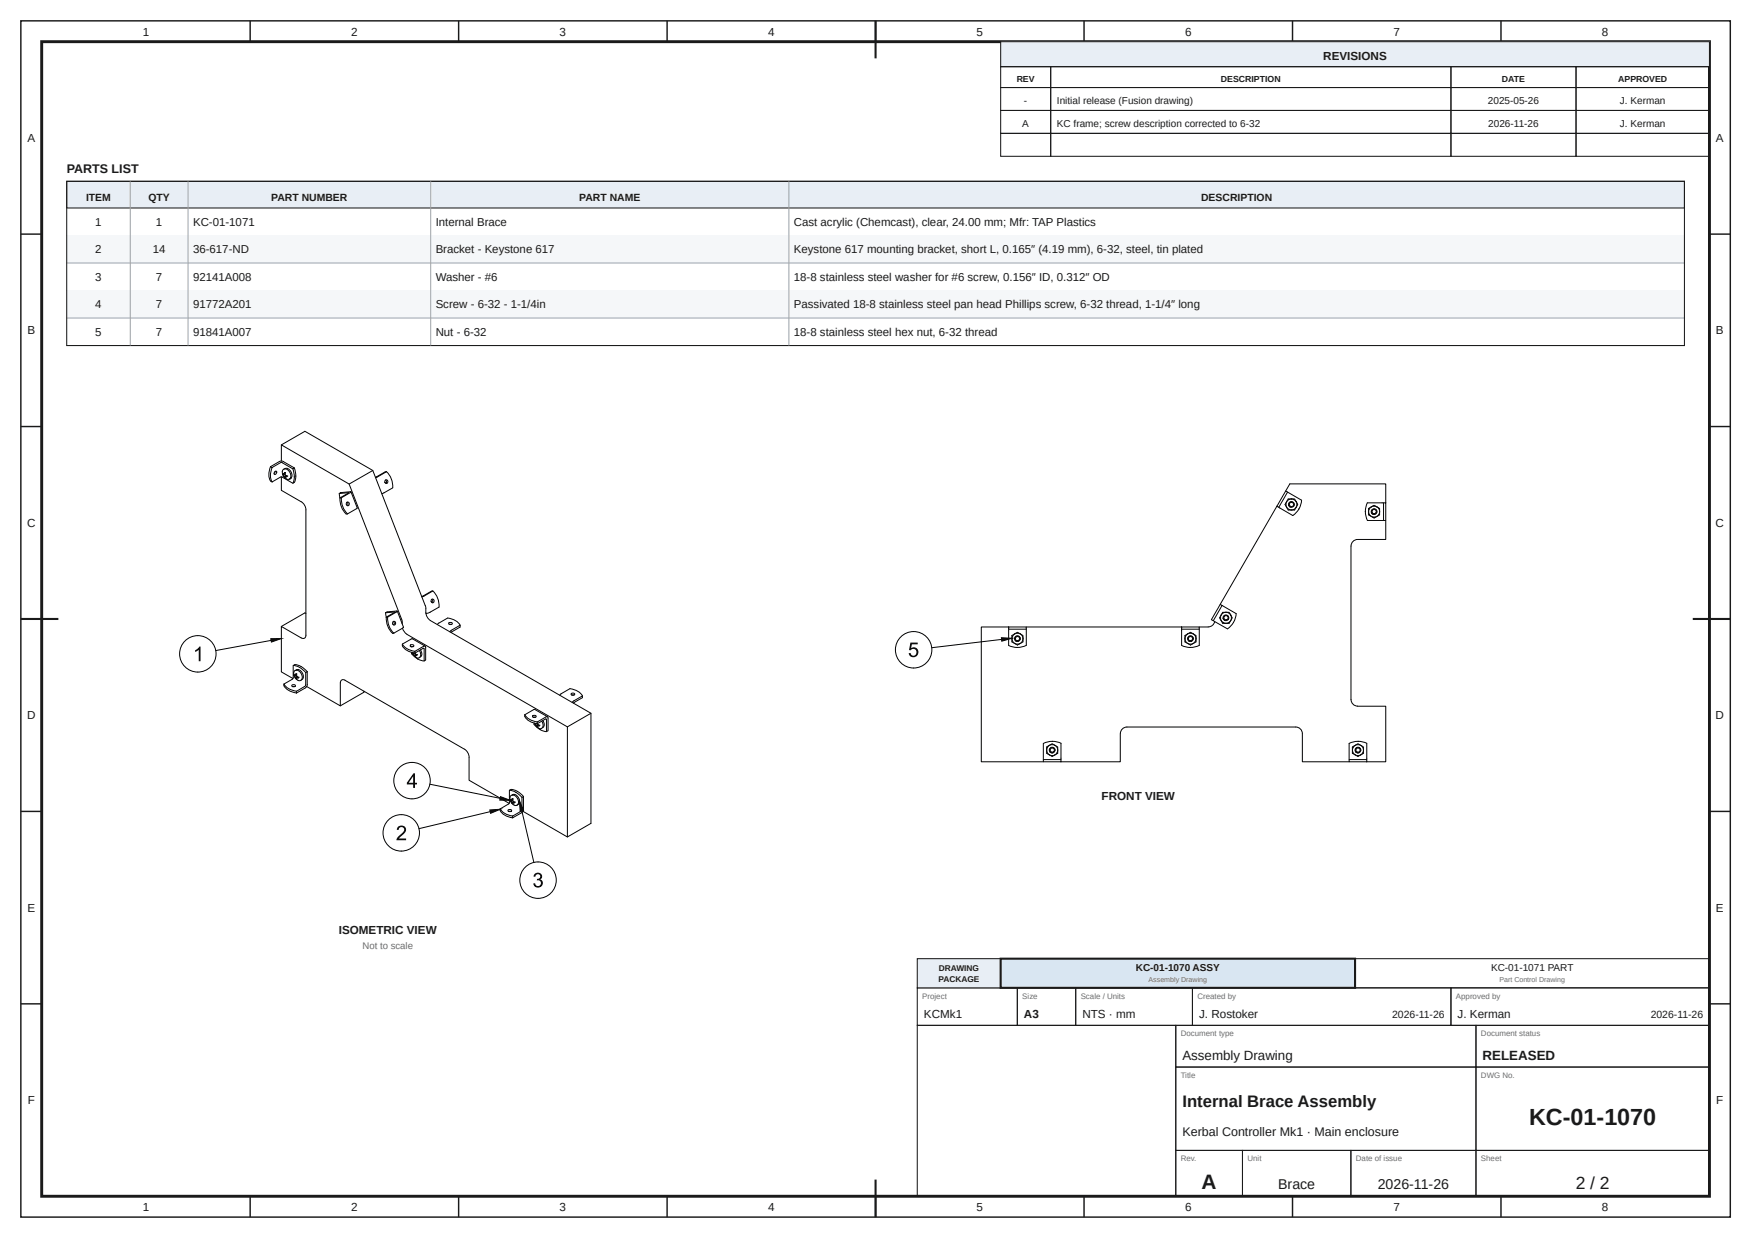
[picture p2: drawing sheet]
<svg xmlns="http://www.w3.org/2000/svg" width="420mm" height="297mm" viewBox="0 0 420 297" stroke-linecap="round" stroke-linejoin="round" font-family="sans-serif">
<g fill="none" stroke="#1a1a1a" stroke-width=".35">
<path d="M5 5h410v287h-410zM60 5v5M110 5v5M160 5v5M210 5v5M260 5v5M310 5v5M360 5v5M5 56.2h5M410 56.2h5M5 102.3h5M410 102.3h5"/>
<path d="M5 148.5h5M410 148.5h5M5 194.7h5M410 194.7h5M5 240.8h5M410 240.8h5M60 287v5M110 287v5M160 287v5M210 287v5M260 287v5M310 287v5"/>
<path d="M360 287v5"/>
</g>
<path d="M10 10h400v277h-400z" fill="none" stroke="#1a1a1a" stroke-width=".7" stroke-linecap="butt"/>
<path d="M210 5v9M5 148.5h9M406 148.5h9M210 283v9" fill="none" stroke="#1a1a1a" stroke-width=".5"/>
<path d="M240 10h170v6h-170z" fill="#e8eef5"/>
<g fill="none" stroke="#1a1a1a" stroke-width=".25">
<path d="M240 10h170v6h-170zM240 16h12v5h-12zM252 16h96v5h-96zM348 16h30v5h-30zM378 16h32v5h-32zM240 21h12v5.5h-12zM240 26.5h12v5.5h-12zM240 32h12v5.5h-12zM252 21h96v5.5h-96zM252 26.5h96v5.5h-96zM252 32h96v5.5h-96zM348 21h30v5.5h-30z"/>
<path d="M348 26.5h30v5.5h-30zM348 32h30v5.5h-30zM378 21h32v5.5h-32zM378 26.5h32v5.5h-32zM378 32h32v5.5h-32zM220 237h24v9h-24zM244 237h14v9h-14zM258 237h28v9h-28zM286 237h62v9h-62zM348 237h62v9h-62zM220 246h62v41h-62zM282 246h72v10h-72z"/>
<path d="M282 256h72v20h-72zM354 246h56v10h-56zM354 256h56v20h-56zM282 276h16v11h-16zM298 276h26v11h-26zM324 276h30v11h-30zM354 276h56v11h-56z"/>
</g>
<path d="M220 230h20v7h-20z" fill="#e8eef5"/>
<path d="M220 230h20v7h-20z" fill="none" stroke="#1a1a1a" stroke-width=".25"/>
<path d="M240 230h85v7h-85z" fill="#d9e6f2"/>
<path d="M240 230h85v7h-85z" fill="none" stroke="#1a1a1a" stroke-width=".5"/>
<path d="M325 230h85v7h-85z" fill="none" stroke="#1a1a1a" stroke-width=".25"/>
<path d="M16 43.5h388v6.4h-388z" fill="#e8eef5"/>
<path d="M16 43.5h388v6.4h-388z" fill="none" stroke="#1a1a1a" stroke-width=".25"/>
<path d="M16 56.5h388" fill="none" stroke="#9aa3ad" stroke-width=".24"/>
<path d="M16 56.5h388v6.6h-388z" fill="#f5f7f9"/>
<path d="M16 63.1h388M16 69.7h388" fill="none" stroke="#9aa3ad" stroke-width=".24"/>
<path d="M16 69.7h388v6.6h-388z" fill="#f5f7f9"/>
<path d="M31.2 43.5v39.4M45.1 43.5v39.4M103.3 43.5v39.4M189.2 43.5v39.4M16 76.3h388M16 82.9h388" fill="none" stroke="#9aa3ad" stroke-width=".24"/>
<path d="M16 43.5h388v39.4h-388z" fill="none" stroke="#1a1a1a" stroke-width=".25"/>
<g fill="none" stroke="#000" stroke-width=".24">
<path d="M64.9 112l.3 .2M64.9 111.9l-.2 .7a2.56 2.56 0 0 0 .6 3M65.3 112.2l-.4 1.3a2.99 2.99 0 0 0 .4 2.1M65.9 113.2l.3-.2 .2 .2-.2 .5-.3 .1-.2-.2zM66 113.1l-.3 .5M67 110.7l-2.1 1.3M67 110.7l.7-.1 2.9 1.7-.4 .2-2.5-1.5M67.2 111l-2 1.2M67.2 114.5l-1.9 1.1M67.3 114.5l.3-.1 2.6 1.5 .4-.2M67.3 111h.4M67.5 110.6v-3.9l16.2 9.4 12.6 32.4 .2 .8"/>
<path d="M67.5 114.4v3.2l4.7 2.8a2.33 2.33 0 0 1 1.2 1.9v30.1M67.5 106.7l5.6-3.2 16.3 9.4M67.8 113.6h.1M67.8 113.6v.2M67.8 113.8h.1M67.8 113.6l.1 .1M67.8 113.8l.4 .7M67.9 113.7v.1M68 113.7h.1M68 112.6l.4-.1 .5 .1 .6 .8 .3 .9-.2 .4-.3 .3a1.51 1.51 0 0 1-1.6-2zM68.2 114.5h.1M68.2 113.4l-.2 .4"/>
<path d="M68.2 113.4h.1M68.2 113.7h.1M68.2 113.4l.1 .3M68.3 112.5h.1M68.3 113.7h.1M68.3 113.7v.1M68.3 113.7l.1 .2M68.4 113.7l-.3 .1M68.4 113.9l.1 .2M68.4 114.6h.1M68.4 112.4l-.1 .1M68.4 112.4a1.52 1.52 0 0 1 1.4 2.3l-.2 .1"/>
<path d="M68.5 114.1h.1M68.5 114.1l.3 .1M68.5 114.2h.1M68.6 114.1v.1M68.6 114.1l-.2 .2M68.8 114.2h.1M68.8 114.4l-.4-.1v.3l-.1-.1M68.8 114.2v.2M69.4 114.9h.1M69.6 114.8h.1M70.2 112.5a4.5 4.5 0 0 1 .1 3.4M70.6 112.3a4.5 4.5 0 0 1 0 3.4"/>
<path d="M81.4 118.4l.1 1M81.5 119.5l.1 1.2 .4 1.2 1 1.4M81.9 119.4l-.4 .1M81.9 119.4l.2 1.9 .5 1.1 .8 .9M83.6 118.2l-2.1 1.3M83.7 116.1l5.7-3.2 12.6 32.4 .1 .7M84 118.2l-2.1 1.2M84 118l-2.3 .2-.3 .2 2.1-.2M84.1 118h.1l-.2 .2M84.2 118l1.5 3.8-2.3 1.5M92.5 115.2l.2 .4-.2 .4M92.7 113.2l-2.7 1.3"/>
<path d="M92.7 113.2l-2.6 1.4M92.7 113.2l.7 .9 .6 1.1 .2 1.8-2.6 1.5M308.4 117.8l.4 .3-2.1 3.6-.5-.2zM308.4 117.8l1-1.7h23v4.5M308.8 118.1l3.4 1.9a4.8 4.8 0 0 1-2.1 3.7l-3.4-2M309.7 119.7h.8l.4 .7M309.7 119.7h-.7l-.6 1a1.12 1.12 0 0 0 .4 1.3l.2 .4h1.5l.5-1a.39 .39 0 0 0 0-.7l-.1-.3M309.7 119.7a1.32 1.32 0 0 0-1.3 1.6 1.32 1.32 0 0 0 1.8 1 1.32 1.32 0 0 0 .7-1.9M309.7 119.7l.7 .2 .5 .5M83.2 120.5l.3 .4-.2 .4M83.4 123.3h-.4M306.2 121.5l-13.5 23.5"/>
<path d="M309.1 121.2l.3 .4M309.4 121.5a.62 .62 0 0 1 0-.9 .62 .62 0 0 1 .9 0 .62 .62 0 0 1-.1 .9l-.4 .2-.4-.1M309.4 121.4l.1 .1M309.4 121.5a.52 .52 0 0 1 0-.9 .52 .52 0 0 1 .8 .2 .52 .52 0 0 1-.3 .7M309.5 121.5h.4M310.2 121.5a.68 .68 0 0 0 .1-1 .68 .68 0 0 0-1.1 .1 .68 .68 0 0 0 .3 1l.4-.1M325.6 129.4a1.61 1.61 0 0 0-1.6 1.6v36.8a1.58 1.58 0 0 0 1.6 1.6M328.2 122l1-.6a1.12 1.12 0 0 1 1.3 .4l.4 .2v1.5l-1 .6a1.09 1.09 0 0 1-1.3-.4l-.4-.2zM329.1 123.2l.5 .2M329.5 123.3a.61 .61 0 0 1-.5-.8 .61 .61 0 0 1 .8-.4 .61 .61 0 0 1 .4 .8l-.2 .4-.4 .2M329.6 123.3h-.1M329.9 123.1l-.3 .2"/>
<path d="M330 123.1h-.1M330 123.1a.61 .61 0 0 1-.9 .1M330 123.1a.52 .52 0 0 0-.2-.8 .52 .52 0 0 0-.7 .3 .52 .52 0 0 0 .4 .7M330.2 122.9a.69 .69 0 0 0-.8-.8 .69 .69 0 0 0-.3 1.1M331.8 120.6h.6v4.3h-.6zM331.8 120.6h-3.9a4.7 4.7 0 0 0 .1 4.3h3.8M332.4 124.9v4.5h-6.8M64.9 153.2h2.6l-2.4 .8zM65 153.6l-13.2 2.5M70.3 159.7a4.6 4.6 0 0 1 3 1.7M73.4 147.2l-.3-.2-5.6 3.3M73.4 152.4a.69 .69 0 0 1-.4 .7 .69 .69 0 0 1-.8-.1l-4.7-2.7v10.9l2.8 1.6"/>
<path d="M92.5 147v.2a8.6 8.6 0 0 0 1.2 4.3l.4 .4h.3M93 148l.1 1.3 .3 1.2 1.1 1.4M94.3 149.1l.3 .4-.2 .4M94.4 151.9l2.1-1.2 .6 1 .5 .4M94.7 146.8l-2.2 .2 .3-.2 2.5-.2-2.3 1.5M94.7 146.8l-2.1 1.3h.4M95.3 146.6l1.5 3.9M96.5 149.3v.4M96.5 155v-.5l2.3-1.3 3.2 1.8M96.5 155a3.8 3.8 0 0 0 3 1.7M96.5 154.5a3.8 3.8 0 0 0 3 1.8M96.8 150.5l-.2 .2"/>
<path d="M97.6 152.2l38.5 22.2v26.4l-10.7-6.2M98.5 154.7h.4l.4 .3-.6 .2-.3-.2zM98.5 155.2h.6M98.7 155.1v.1M98.7 156.5v.4M98.7 156.9a4.3 4.3 0 0 0 3 1.7M98.9 156.6a1.74 1.74 0 0 0 1 1.2M98.9 156.6h.1M99 156.6h.1M99 156.7l.1 .1M99.1 156.8l.2 .4M99.3 157.2l.1 .2"/>
<path d="M99.4 157.4h.1M99.4 157.4l.1 .1M99.5 156.7v.1M99.5 156.8v.1M99.5 157.4h.1M99.5 156.3v.4M99.6 156.9l.1 .1M99.6 157.2h.1M99.7 156.9v.1M99.7 157h.1M99.7 157.2h.3M99.9 157.1h.1"/>
<path d="M100 157.2h-.1M100 157h-.3l-.2 .2v.3M100 157.1v.1M100.6 156.1l.3 .8-.1 .6-.4 .4-.6-.1M100.8 155.9l.4 1-.3 .6M100.9 157.6h-.2M101.7 155.7l-.2-.2-2 1.2M101.7 155.7v2.9l.4-.2-.1-3.3-.4-.1-2.1 1.3M102.1 146v1M102.1 147l.3 .8 .9 1.1 38.4 22.2-5.6 3.3M102.3 147.2h-.1M103.6 143.8l.2 .4-.2 .4"/>
<path d="M103.8 141.8l-2.7 1.3M103.8 141.8l-2.6 1.4M103.8 141.8l.8 .9 .5 1.1 .2 1.8-2.1 1.3-.9 .3M105.2 149.5l-.3 .3M107.3 148.3l-2.1 1.2M107.4 148.3l.7 .1a3.6 3.6 0 0 1 2.2 1.6M107.7 149.4l.5-.1 .3 .4-.6 .1-.3-.1zM107.8 149.8h.5M110.3 150l-2.4 1.6M110.3 150v.4l-2.1 1.3M240.2 153l2.5 .1-2.4 .7zM240.2 153.4l-16.7 2"/>
<path d="M241.9 150.4h4.2v.5h-4.2zM241.9 150.4h-6.5v32.4h14.8M241.9 150.9v3.9M243.4 152.1l.3-.2a.39 .39 0 0 1 .7 0l.3 .2M243.4 152.1l-.7 .4v1.5l1 .5a1.04 1.04 0 0 0 1.3-.3l.3-.2v-1.5l-.6-.4M243.6 153.7a.65 .65 0 0 0 1 0 .65 .65 0 0 0-.2-.9 .65 .65 0 0 0-.9 .3 .53 .53 0 0 0 .5 .6M244.4 153.6l-.4 .1M244.4 153.5v.1M244.4 153.6a.52 .52 0 0 0-.1-.8 .52 .52 0 0 0-.8 .3 .52 .52 0 0 0 .5 .6M244.7 152.1a1.32 1.32 0 0 1 .4 2 1.32 1.32 0 0 1-2.1 0 1.32 1.32 0 0 1 .4-2M244.7 152.1l-.7-.2-.6 .2M244.7 153.4a.68 .68 0 0 0-.5-.9 .68 .68 0 0 0-.8 .6 .68 .68 0 0 0 .7 .7l.3-.2"/>
<path d="M246.1 150.9v3.9a4.9 4.9 0 0 1-4.2 .1M246.1 150.4h37.3M283.4 150.4h4.2v.5h-4.2zM283.4 150.9v3.9M284.9 152.1l.3-.2a.39 .39 0 0 1 .7 0l.3 .2M284.9 152.1l-.7 .4v1.5l1 .5a1.02 1.02 0 0 0 1.3-.3l.4-.2v-1.5l-.7-.4M285 153.7a.56 .56 0 0 0 .9-.2 .56 .56 0 0 0-.6-.8 .52 .52 0 0 0-.3 .6 .52 .52 0 0 0 .5 .4M285 153.7a.65 .65 0 0 0 1.1 .1 .65 .65 0 0 0-.2-1 .65 .65 0 0 0-1 .4l.2 .4 .4 .1M285.9 153.6l-.4 .1M286.2 152.1l-.7-.2-.6 .2M286.2 152.1a1.32 1.32 0 0 1 .3 2 1.32 1.32 0 0 1-2 0 1.32 1.32 0 0 1 .4-2M286.2 153.4a.69 .69 0 0 0-.9-.8 .69 .69 0 0 0-.3 1.1"/>
<path d="M287.6 150.9l.1 3.9a4.9 4.9 0 0 1-4.3 .1M287.6 150.4h2.2M291 148.9l3.4 2 1.4-1.6M291.3 149.1a1.58 1.58 0 0 1-1.5 1.3M292.7 145l.4 .3-2.1 3.6-.5-.2zM293.1 145.3l3.4 1.9M293.4 148.4a.65 .65 0 0 0 .8 .6 .65 .65 0 0 0 .4-1 .65 .65 0 0 0-1.1-.1v.4l.2 .4M293.7 148.6l.1 .1M293.7 148.6a.52 .52 0 0 1 0-.8 .52 .52 0 0 1 .8 .1 .52 .52 0 0 1-.3 .8M293.8 148.7h.4M294 146.9h.8l.4 .7M294 146.9h-.7l-.6 1a1.09 1.09 0 0 0 .4 1.3l.2 .4h1.5l.6-1a.42 .42 0 0 0 0-.7l-.2-.3"/>
<path d="M294 146.9l.7 .2 .5 .4M294 146.9a1.32 1.32 0 0 0-1.3 1.5 1.32 1.32 0 0 0 1.8 1.1 1.32 1.32 0 0 0 .7-2M294.5 148.7a.67 .67 0 0 0 0-1 .67 .67 0 0 0-1 .1 .67 .67 0 0 0 .3 1l.4-.1M295.8 149.3h.1M296.5 147.2l-.6 2.1M68.1 164.1a2.62 2.62 0 0 0 2.3 2l.7 .2M68.1 164.1a3.9 3.9 0 0 0 3 1.7M70.1 164.3h.4l.4 .3-.6 .2-.3-.2zM70.1 164.7h.6M70.5 161.9v.1M70.6 162.1h.1M70.6 161.9h.1"/>
<path d="M70.6 162.1l.1 .1M70.6 161.9l.2 .2M70.7 162.2l.1 .2M70.7 162h.1M70.8 162.4v.1M70.8 162.5l.3 .4M70.8 162v.1M70.9 161.9l.1-.3 .1 .4M70.9 161.9l-.1 .1M71 162.8h.1M71 161.7h.1M71 162h.1"/>
<path d="M71 160.8h.1M71 160.8a1.35 1.35 0 0 1 1.8 1.4 .76 .76 0 0 1-.5 .9M71 162l-.2 .1M71.1 162.7h.1M71.1 162l.2 .4M71.1 162.7v.2M71.1 161.7v.1M71.1 162.9h.1M71.1 165.9v.4M71.1 162.6v.1M71.2 162.4h.1M71.3 162.6h.1"/>
<path d="M71.3 162.5h.1M71.3 162.6h-.2M71.3 162.4v.1M71.4 163.2h.7M71.5 163.2a1.45 1.45 0 0 1-.9-2.2l.6-.2 .8 .4 .5 1.1v.5l-.3 .4M71.5 162.5h.1M71.5 162.7h.1M71.6 162.5v.1h-.3M71.6 162.5l-.3-.1-.2 .2M72.1 163.2h.1M73.2 165l-2.1 1.3M73.5 164.7l8.1 4.6v-5.5a.7 .7 0 0 1 .4-.7 .7 .7 0 0 1 .8 .1l28.6 16.5"/>
<path d="M73.7 161.2l-.4 .2v3l-2.2 1.5M73.7 161.2v3l-.5 .8M73.7 161.1a4.4 4.4 0 0 0-3-1.6l-.4 .2v3l-2.2 1.4M87.3 165.8v.3l-5.7 3.2M111.4 179.7l.7 .7 .4 .8v6l9.6 5.5M125.9 171.5a2.59 2.59 0 0 0 2.3 2l.7 .1M125.9 171.5l2.3-1.3 3.1 1.7M125.9 171.5a3.9 3.9 0 0 0 3 1.7M127.8 171.7l.5-.1 .3 .3-.6 .2-.3-.2zM127.9 172.1h.5M128.1 173.5v.3l1.5 1.2M128.1 172.1h.1"/>
<path d="M128.3 173.5v.1M128.3 173.6h.1M128.3 173.6l.3 .4M128.6 174l.1 .3M128.7 174.3h.1M128.8 174.3l.1 .1M128.8 174.2v.1M128.8 173.6l.2 .3M128.8 173.2l2.2-1.2h.4v3.3l-.3 .2-.1-3-2.2 1.1M128.8 173.2v.4M128.9 174.1l.4 .1M128.9 174.4h.1"/>
<path d="M128.9 174.1v.3M129 173.9l.1 .1M129 173.9h.1M129 174h.1M129.1 173.9l.2 .1M129.1 173.9l-.2 .2M129.3 174h.1M129.3 174.2h.1M129.3 174v.2M129.5 175l1.6 .5M129.9 173l.3 .7v.6l-.2 .4-.6 .1a1.44 1.44 0 0 1-1.2-1.3M130.2 172.9a1.16 1.16 0 0 1-.1 1.7"/>
<path d="M134.6 166.4l2.1-1.2 .7 .2a3.6 3.6 0 0 1 2.3 1.5M134.6 166.4l-.3 .4M137.1 166.4h.6l.1 .2-.3 .2-.4-.1zM137.1 166.8h.6M137.7 168.5l-.2 .2M139.7 167l-2.5 1.5M139.7 167v.4l-2 1.1M141.7 171.1v26.4l-5.6 3.3M250.2 178.4v3.8M250.3 178.4a4.9 4.9 0 0 1 4.2-.1v3.9M251.7 178.8l.3-.2a.39 .39 0 0 1 .7 0l.3 .2M251.7 178.8l-.7 .4v1.5l1 .6a1.02 1.02 0 0 0 1.3-.4l.4-.2v-1.5l-.7-.4"/>
<path d="M253 178.8a1.32 1.32 0 0 1 .4 2 1.32 1.32 0 0 1-2.1 0 1.32 1.32 0 0 1 .4-2M253 178.8l-.6-.2-.7 .2M323.6 178.4v3.8M323.6 178.4a4.9 4.9 0 0 1 4.2-.1v3.9M325 178.8l.3-.2a.39 .39 0 0 1 .7 0l.3 .2M325 178.8l-.6 .4v1.5l.9 .6a1.04 1.04 0 0 0 1.4-.4l.3-.2v-1.5l-.7-.4M325.6 169.4h6.8v13.4h-4.6M326.4 178.8l-.7-.2-.7 .2M326.4 178.8a1.32 1.32 0 0 1 .3 2 1.32 1.32 0 0 1-2 0 1.32 1.32 0 0 1 .3-2M103.1 188.1l16.9 3.4M117.5 194.3l2.5-.1-2.3 .9zM117.6 194.7l-17.1 4.1"/>
<path d="M120 194.1a3.9 3.9 0 0 0 3 1.7M120 194.5a3.9 3.9 0 0 0 3 1.7M120 191.1l2.4 .9h-2.5zM122 194.3h.6l.1 .2-.3 .2-.4-.1zM122 194.7h.5M122.2 189.6l1.5 .5M122.2 192.5l-.2 .4-2 1.2v.4M122.4 192h.1M122.4 191.9h.1M122.4 191.8v.2M122.4 192l.3 .5M122.4 191.9l.1 .1"/>
<path d="M122.5 192.2h.1M122.5 192h.1M122.7 192h-.1M122.7 192.6l.1 .1M122.8 192.8h.1M122.8 191.6h.1M122.9 191.9h.1M122.9 192.8h.1M122.9 190.7a1.35 1.35 0 0 1 1.7 1.4l-.2 .8M122.9 190.7h.1M122.9 192h.1M122.9 192.7l.1 .1"/>
<path d="M122.9 191.9v.1M122.9 191.9l-.2 .1M122.9 192l.1 .2M123 192.8h.1M123 195.8v.4M123 191.7h.1M123 191.7l-.1-.1-.2 .4M123 191.7l-.1 .2M123 192.2l.2 .1M123 192.5l.4 .1M123.1 192.3v.1M123.1 192.3l.1 .1"/>
<path d="M123.1 192.4h.1M123.2 192.4h.1M123.2 192.4h.2M123.2 192.4l-.2 .2M123.3 193.1a1.47 1.47 0 0 1-.8-2.1l.4-.3 .5 .1 .8 1 .1 1.1-.4 .3h-.6M123.4 192.4h.1M123.4 192.6h.1M123.4 192.4v.2M123.7 190.1h.1M123.7 190.1l1.5 1.2M124.3 192.9l-.1 .1M124.6 192.1l1 2.3-.8 .2z"/>
<path d="M125.2 194.6l2.8 12.3M125.5 191.1l-.3 .2v3.1l-2.2 1.4M125.5 191.1l.1 3.1-.2 .4-2.4 1.6M125.6 191.1a4.6 4.6 0 0 0-3-1.7l-.4 .2v2.9M250.2 182.2h4.3v.6h-4.3zM251.9 180.4a.65 .65 0 0 0 1 .1 .65 .65 0 0 0-.2-1 .65 .65 0 0 0-.9 .4l.1 .4 .4 .2M252.7 180.3l-.4 .2M252.8 180.3a.52 .52 0 0 0-.2-.8 .52 .52 0 0 0-.7 .3 .52 .52 0 0 0 .4 .7M252.8 180.3h-.1M253 180.1a.67 .67 0 0 0-.5-.9 .67 .67 0 0 0-.8 .6 .67 .67 0 0 0 .7 .8l.4-.3M254.5 182.8h14.2v-6.8a1.62 1.62 0 0 1 1.6-1.6h40.5a1.58 1.58 0 0 1 1.6 1.6v6.8h11.2M323.6 182.2h4.2v.6h-4.2z"/>
<path d="M325.2 180.4a.65 .65 0 0 0 1 .1 .65 .65 0 0 0-.2-1 .65 .65 0 0 0-.9 .4l.2 .4 .3 .2M326.1 180.3l-.4 .2M326.1 180.3a.52 .52 0 0 0-.1-.8 .52 .52 0 0 0-.8 .3 .52 .52 0 0 0 .5 .7M326.4 180.1a.68 .68 0 0 0-.5-.9 .68 .68 0 0 0-.8 .6 .68 .68 0 0 0 .7 .8l.3-.3"/>
<circle cx="92.7" cy="115.5" r=".42"/>
<circle cx="83.4" cy="120.8" r=".42"/>
<circle cx="329.6" cy="122.7" r="1.32"/>
<circle cx="47.4" cy="156.9" r="4.4"/>
<circle cx="94.5" cy="149.5" r=".42"/>
<circle cx="103.8" cy="144.1" r=".42"/>
<circle cx="219.1" cy="155.9" r="4.4"/>
<circle cx="96.2" cy="199.8" r="4.4"/>
<circle cx="98.8" cy="187.3" r="4.4"/>
<circle cx="129" cy="211.2" r="4.4"/>
</g>
<g fill="#000">
<path d="M46.8 156l1-.9h.3v3.5h-.4v-2.7l-.9 .5zM64.9 153.2h2.6l-2.4 .8zM218.4 154.2h1.7v.4h-1.4l-.2 .9a1.16 1.16 0 0 1 1.7 .6 1.16 1.16 0 0 1-.8 1.5 1.16 1.16 0 0 1-1.5-.9h.5a.76 .76 0 0 0 1.1 .5 .76 .76 0 0 0 .2-1.2 .76 .76 0 0 0-1.3 0h-.4zM240.2 153l2.5 .1-2.4 .7zM117.5 194.3l2.5-.1-2.3 .9zM120 191.1l2.4 .9h-2.5zM124.6 192.1l1 2.3-.8 .2zM95.5 198.3a1.15 1.15 0 0 1 1.8 .3 1.15 1.15 0 0 1-.7 1.7l-.9 .9h1.7v.4h-2.3l.2-.6 .5-.5a1.67 1.67 0 0 0 1.1-1.8 .69 .69 0 0 0-.8-.3 .69 .69 0 0 0-.5 .7h-.4zM128.3 209.6a.94 .94 0 0 1 1.4 0 .94 .94 0 0 1-.2 1.4 1.09 1.09 0 0 1 .3 1.7 1.09 1.09 0 0 1-1.7-.2l-.2-.5 .4-.1a.71 .71 0 0 0 .9 .7 .71 .71 0 0 0 .5-.9 .71 .71 0 0 0-.9-.5v-.3a.6 .6 0 0 0 .8-.5 .6 .6 0 0 0-.6-.7 .6 .6 0 0 0-.6 .7l-.5-.1z"/>
<path d="M99.2 185.5h.3v2.3h.5v.4h-.5v.8h-.4v-.8h-1.5v-.4zM99.1 186.2l-1.1 1.6h1.1z"/>
</g>
<text font-size="5.6" fill="#1a1a1a" x="366.7" y="270">KC-01-1070</text>
<text font-size="5" fill="#1a1a1a" x="288.2" y="285.2">A</text>
<text font-size="4.2" fill="#1a1a1a" x="377.9" y="285.2">2 / 2</text>
<text font-size="4" fill="#1a1a1a" x="283.6" y="265.5">Internal Brace Assembly</text>
<g font-size="3.4" fill="#1a1a1a">
<text x="306.6" y="285.2">Brace</text>
<text x="330.4" y="285.2">2026-11-26</text>
</g>
<g font-size="3.2" fill="#1a1a1a">
<text x="283.6" y="254.2">Assembly Drawing</text>
<text x="355.6" y="254.2">RELEASED</text>
</g>
<g font-size="3" fill="#1a1a1a">
<text x="16" y="41.5">PARTS LIST</text>
<text x="283.6" y="272.5">Kerbal Controller Mk1 · Main enclosure</text>
</g>
<g font-size="2.8" fill="#1a1a1a">
<text x="34.2" y="8.6">1</text>
<text x="84.2" y="8.6">2</text>
<text x="134.2" y="8.6">3</text>
<text x="184.2" y="8.6">4</text>
<text x="234.2" y="8.6">5</text>
<text x="284.2" y="8.6">6</text>
<text x="334.2" y="8.6">7</text>
<text x="384.2" y="8.6">8</text>
<text x="317.4" y="14.3">REVISIONS</text>
<text x="6.6" y="34.1">A</text>
<text x="411.6" y="34.1">A</text>
<text x="6.6" y="80.2">B</text>
<text x="411.6" y="80.2">B</text>
<text x="6.5" y="126.4">C</text>
<text x="411.5" y="126.4">C</text>
<text x="6.5" y="172.6">D</text>
<text x="411.5" y="172.6">D</text>
<text x="264.2" y="192">FRONT VIEW</text>
<text x="6.6" y="218.7">E</text>
<text x="411.6" y="218.7">E</text>
<text x="81.3" y="224">ISOMETRIC VIEW</text>
<text x="221.6" y="244.2">KCMk1</text>
<text x="245.6" y="244.2">A3</text>
<text x="259.6" y="244.2">NTS · mm</text>
<text x="287.6" y="244.2">J. Rostoker</text>
<text x="349.6" y="244.2">J. Kerman</text>
<text x="6.6" y="264.9">F</text>
<text x="411.6" y="264.9">F</text>
<text x="34.2" y="290.6">1</text>
<text x="84.2" y="290.6">2</text>
<text x="134.2" y="290.6">3</text>
<text x="184.2" y="290.6">4</text>
<text x="234.2" y="290.6">5</text>
<text x="284.2" y="290.6">6</text>
<text x="334.2" y="290.6">7</text>
<text x="384.2" y="290.6">8</text>
</g>
<g font-size="2.7" fill="#1a1a1a">
<text x="22.9" y="54.2">1</text>
<text x="37.4" y="54.2">1</text>
<text x="46.3" y="54.2">KC-01-1071</text>
<text x="104.5" y="54.2">Internal Brace</text>
<text x="190.4" y="54.2">Cast acrylic (Chemcast), clear, 24.00 mm; Mfr: TAP Plastics</text>
<text x="22.9" y="60.8">2</text>
<text x="36.6" y="60.8">14</text>
<text x="46.3" y="60.8">36-617-ND</text>
<text x="104.5" y="60.8">Bracket - Keystone 617</text>
<text x="190.4" y="60.8">Keystone 617 mounting bracket, short L, 0.165″ (4.19 mm), 6-32, steel, tin plated</text>
<text x="22.9" y="67.4">3</text>
<text x="37.4" y="67.4">7</text>
<text x="46.3" y="67.4">92141A008</text>
<text x="104.5" y="67.4">Washer - #6</text>
<text x="190.4" y="67.4">18-8 stainless steel washer for #6 screw, 0.156″ ID, 0.312″ OD</text>
<text x="22.9" y="74">4</text>
<text x="37.4" y="74">7</text>
<text x="46.3" y="74">91772A201</text>
<text x="104.5" y="74">Screw - 6-32 - 1-1/4in</text>
<text x="190.4" y="74">Passivated 18-8 stainless steel pan head Phillips screw, 6-32 thread, 1-1/4″ long</text>
<text x="22.9" y="80.6">5</text>
<text x="37.4" y="80.6">7</text>
<text x="46.3" y="80.6">91841A007</text>
<text x="104.5" y="80.6">Nut - 6-32</text>
<text x="190.4" y="80.6">18-8 stainless steel hex nut, 6-32 thread</text>
</g>
<g font-size="2.5" fill="#1a1a1a">
<text x="20.6" y="48.3">ITEM</text>
<text x="35.6" y="48.3">QTY</text>
<text x="65.1" y="48.3">PART NUMBER</text>
<text x="138.9" y="48.3">PART NAME</text>
<text x="288.1" y="48.3">DESCRIPTION</text>
<text x="333.9" y="244.2">2026-11-26</text>
<text x="395.9" y="244.2">2026-11-26</text>
</g>
<g font-size="2.4" fill="#1a1a1a">
<text x="245.6" y="24.9">-</text>
<text x="253.5" y="24.9">Initial release (Fusion drawing)</text>
<text x="356.9" y="24.9">2025-05-26</text>
<text x="388.5" y="24.9">J. Kerman</text>
<text x="245.2" y="30.4">A</text>
<text x="253.5" y="30.4">KC frame; screw description corrected to 6-32</text>
<text x="357" y="30.4">2026-11-26</text>
<text x="388.5" y="30.4">J. Kerman</text>
<text x="272.4" y="233">KC-01-1070 ASSY</text>
<text x="357.6" y="233">KC-01-1071 PART</text>
</g>
<text font-size="2.3" fill="#6b6b6b" x="86.9" y="227.6">Not to scale</text>
<g font-size="2.1" fill="#1a1a1a">
<text x="243.8" y="19.6">REV</text>
<text x="292.8" y="19.6">DESCRIPTION</text>
<text x="360.2" y="19.6">DATE</text>
<text x="388.1" y="19.6">APPROVED</text>
</g>
<g font-size="2" fill="#1a1a1a">
<text x="225.2" y="233">DRAWING</text>
<text x="225.1" y="235.6">PACKAGE</text>
</g>
<g font-size="1.9" fill="#6b6b6b">
<text x="221.2" y="239.6">Project</text>
<text x="245.2" y="239.6">Size</text>
<text x="259.2" y="239.6">Scale / Units</text>
<text x="287.2" y="239.6">Created by</text>
<text x="349.2" y="239.6">Approved by</text>
<text x="283.2" y="248.6">Document type</text>
<text x="355.2" y="248.6">Document status</text>
<text x="283.2" y="258.6">Title</text>
<text x="355.2" y="258.6">DWG No.</text>
<text x="283.2" y="278.6">Rev.</text>
<text x="299.2" y="278.6">Unit</text>
<text x="325.2" y="278.6">Date of issue</text>
<text x="355.2" y="278.6">Sheet</text>
</g>
<g font-size="1.7" fill="#6b6b6b">
<text x="275.5" y="235.7">Assembly Drawing</text>
<text x="359.6" y="235.7">Part Control Drawing</text>
</g>
</svg>
